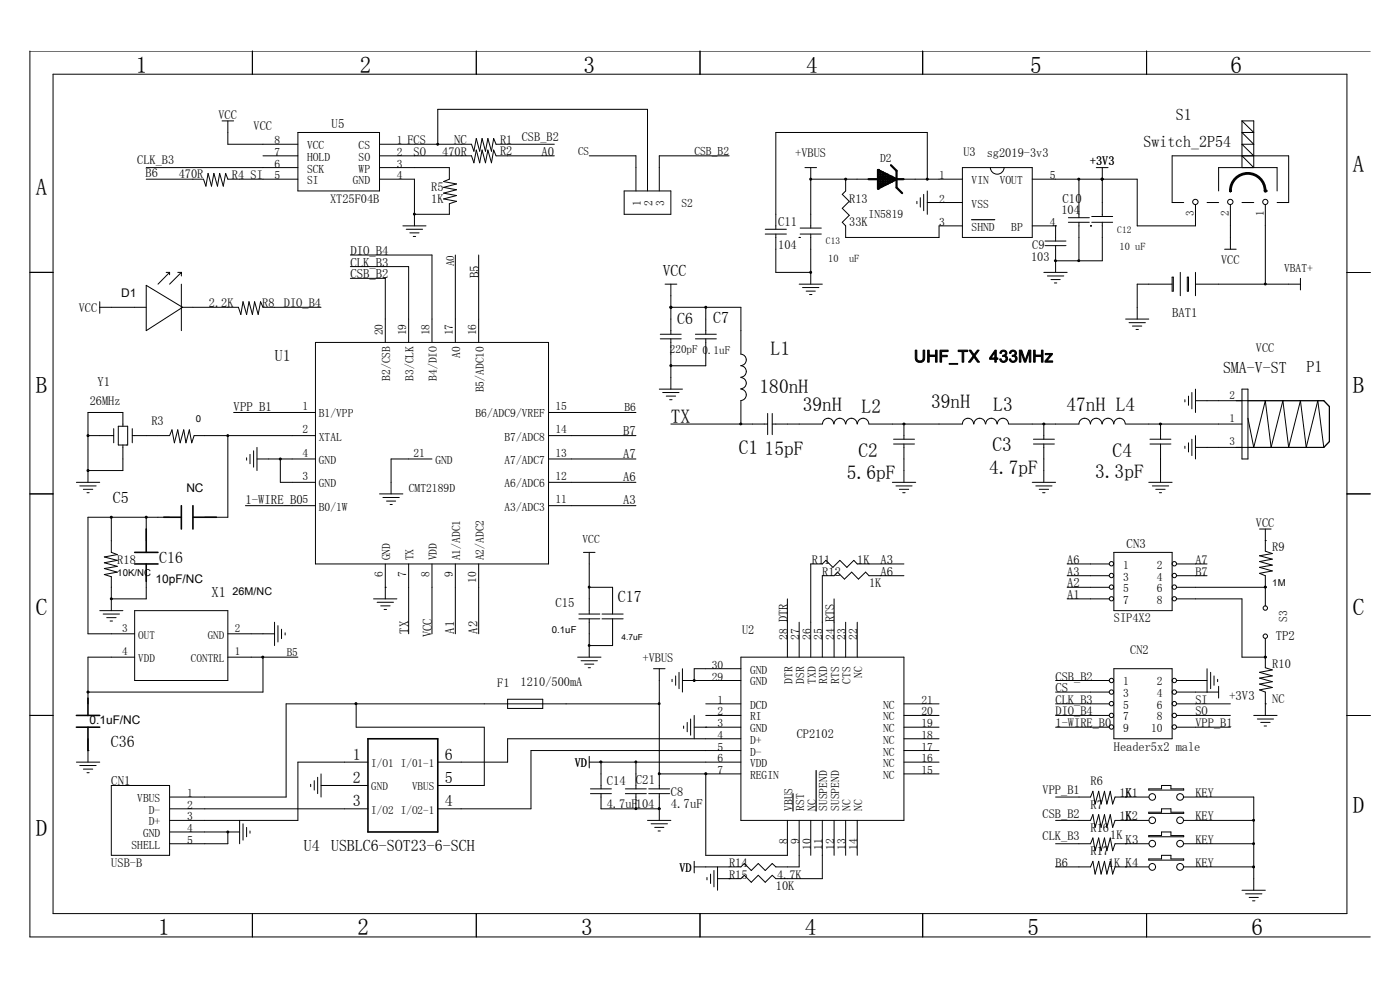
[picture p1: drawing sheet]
<svg xmlns="http://www.w3.org/2000/svg" width="297mm" height="210mm" viewBox="0 0 297 210" stroke-linecap="round" stroke-linejoin="round" font-family="sans-serif">
<g fill="none" stroke="#000" stroke-width=".21">
<path d="M11.3 15.7h274.4v178.1h-274.4zM53.5 10.8v4.9M101 10.8v4.9M148.5 10.8v4.9M195.7 10.8v4.9M243.2 10.8v4.9M290.7 10.8h-284.4v187.9h284.4M31 35.6h32.2M31 38h12.2l.5 1.5 .4-2.7 .8 2.7 .5-2.7 .7 2.7 .5-2.7 .8 2.7 .5-2.7 .4 1.2h14.9M47.1 25.6h2.5M48.3 25.6v5h14.9M55.8 33.1h7.4"/>
<path d="M63.2 28.1h17.3v12.4h-17.3zM80.5 30.6h19.5l.5 1.5 .5-2.7 .8 2.7 .5-2.7 .7 2.7 .5-2.7 .8 2.7 .4-2.7 .5 1.2h12.4M80.5 33.1h19.5l.5 1.4 .5-2.7 .8 2.7 .5-2.7 .7 2.7 .5-2.7 .8 2.7 .4-2.7 .5 1.3h12.4M80.5 35.6h14.8v2.4l-1.2 .5 2.8 .5-2.8 .7 2.8 .6-2.8 .7 2.8 .5-2.8 .7 2.8 .5-1.6 .5v2.3h-7.4M80.5 38h7.4v9.9M92.9 30.6v-7.4h44.5v17.3M125 33.1h9.9v7.4M154.7 33.1h-14.8v7.4M170.8 35.6h2.4M172 38h.1M172 38h12.3M172 35.6v12.8"/>
<path d="M179.4 38h.1M179.4 38v2.5l-.7 .7 1.5 1.5-1.5 1.5 1.5 1.5-1.5 1.5 .7 .7v2.5h19.8v-2.5h5M191.7 38h12.5M196.7 38v-9.9h-32.1v20.5M204.2 35.6h14.8v14.8h-14.8zM210.1 35.5a1.46 1.46 0 0 0 1.5 1.4 1.46 1.46 0 0 0 1.4-1.4M219 38h22.3v9.9h12.3v-4.4M228.9 38v8.2M232.6 35.6h2.5M233.8 38h.1M233.8 35.6v10.3M263.5 25.6l2.5 2.5h-2.5l2.5 2.5h-2.5l2.5 2.5"/>
<path d="M263.5 25.6v10M263.5 25.6h2.5v10l-2.5-2.5M6.3 57.8h5M35.3 57.8h.7M36 57.8v.5M36 57.8l-2.5 2.5M37.7 57.8h.8M38.5 57.8l-2.5 2.5M38.5 57.8v.7M74.3 59h7.4v13.6M74.3 56.5h12.4v16.1M74.3 54.1h17.3v18.5"/>
<path d="M85.5 47.9h4.9M86.2 48.6h3.5M86.9 49.4h2M87.7 50.2h.5M87.9 45.5h.1M96.6 54.1v18.5M101.5 54.1v18.5M132.4 40.5h9.9v5h-9.9zM162.3 48.6h4.5M162.3 49.6h4.5M164.6 49.6v8.2h7.4M169.5 50.4h.1"/>
<path d="M169.7 49.6h4.5M169.7 48.4h4.5M172 57.8h.1M172 49.6v10.7M194.5 42.7v.5M195.2 41.9v2M196 41.2v3.5M196.7 43h7.5M196.7 40.5v5M199.2 43h.1M219 47.9h4.9M221.4 57.8h5"/>
<path d="M221.7 52.1h4.4M221.7 51.1h4.4M222.2 58.5h3.5M223 59.3h1.9M223.9 55.3h.1M223.9 47.9h.1M223.9 47.9v3.2M223.9 52.1v5.7M226.6 47.2h4.5M226.6 46.2h4.5M228.9 47.2v8.1M231.3 47.9h.1"/>
<path d="M231.6 47.2h4.4M231.6 45.9h4.4M233.8 47.2v8.1h-9.9M248.7 58.8h.2v3h-.2zM250.4 57.8v4.9M251.1 43h-2.4v-9.9h24.7v9.9h-2.5M251.9 58.8h.2v3h-.2zM253.6 57.8v4.9M256.1 43h2.4M258.5 40.5v-4.9h12.4v4.9M259.8 52.9h2.4M261 43.5v9.4"/>
<path d="M263.5 43h2.5M268.4 43.5v16.8M275.9 59v2.5M285.7 57.8h5M21.2 65.2h9.8M21.2 64v2.5M31 60.5l7.7 4.7-7.7 4.9zM38.5 65.2h12.1l.5 1.5 .5-2.7 .7 2.7 .5-2.7 .7 2.7 .5-2.7 .8 2.7 .5-2.7 .5 1.2h12.3M38.5 60.3v9.8M66.9 72.6h49.5v47h-49.5zM140.1 71.9h4.4M140.1 70.9h4.4"/>
<path d="M141.1 60.3h2.5M142.3 65.2h.1M142.3 65.2h14.9v9.9M142.3 60.3v10.6M142.3 71.9v10.6M147.5 71.9h4.5M147.5 70.9h4.5M149.7 65.2v5.7M149.7 71.9v5.7h-7.4M157.2 75.1a1.21 1.21 0 0 1 1.1 1.2 1.21 1.21 0 0 1-1.1 1.2M157.2 77.6a1.21 1.21 0 0 1 1.1 1.2 1.21 1.21 0 0 1-1.1 1.2M169.5 60.3h4.9"/>
<path d="M170.3 61h3.4M171 61.8h2M171.7 62.5h.5M223.7 60h.5M238.8 67.7h4.9M239.5 68.4h3.5M240.2 69.2h2M241 69.9h.5M248.7 60.3h-7.4v7.4M253.6 60.3h22.3M18.7 99.8h.1M18.7 92.4h5.4"/>
<path d="M24.1 90.9v3M25.1 90.4h2v4h-2zM26.1 90.4v-2.9h-7.4v14.8M26.1 94.4v5.4h-7.4M28.1 92.4h7.9l.5-1.2 .5 2.7 .7-2.7 .5 2.7 .8-2.7 .4 2.7 .8-2.7 .5 2.7 .5-1.5h25.7M28.1 90.9v3M48.3 92.4v17.3h-4.9M49.6 87.5h17.3M52.3 97.1v.5M53 96.4v2M53.8 95.6v3.5M54.5 97.4h12.4"/>
<path d="M54.5 94.9v4.9M59.5 97.4v4.9h7.4M91.6 97.4h-8.6v7.4M116.4 87.5h18.5M116.4 97.4h18.5M116.4 92.4h18.5M139.9 82.5h4.9M140.6 83.3h3.5M141.3 84h2M142.1 84.8h.5M142.3 90h20.5M157.2 80.1a1.19 1.19 0 0 1 1.1 1.2 1.19 1.19 0 0 1-1.1 1.2"/>
<path d="M157.2 82.5a1.21 1.21 0 0 1 1.1 1.2 1.21 1.21 0 0 1-1.1 1.3M157.2 90h.1M157.2 85v5M162.8 87.7v4.5M163.8 90h10.6M163.8 87.7v4.5M174.5 89.9a1.19 1.19 0 0 1 1.2-1.2 1.19 1.19 0 0 1 1.2 1.2M176.9 89.9a1.21 1.21 0 0 1 1.3-1.2 1.21 1.21 0 0 1 1.2 1.2M179.4 89.9a1.19 1.19 0 0 1 1.2-1.2 1.19 1.19 0 0 1 1.2 1.2M181.9 89.9a1.21 1.21 0 0 1 1.2-1.2 1.21 1.21 0 0 1 1.2 1.2M189.6 93.2h4.4M189.6 94.2h4.4"/>
<path d="M191.8 90h.1M191.8 90v3.2M191.8 94.2v8.1M206.5 89.9a1.19 1.19 0 0 0-1.1-1.2 1.19 1.19 0 0 0-1.2 1.2l-19.8 .1M206.6 89.9a1.21 1.21 0 0 1 1.2-1.2 1.21 1.21 0 0 1 1.2 1.2M209.1 89.9a1.19 1.19 0 0 1 1.2-1.2 1.19 1.19 0 0 1 1.2 1.2M211.6 89.9a1.19 1.19 0 0 1 1.2-1.2 1.19 1.19 0 0 1 1.1 1.2M219.2 93.2h4.5M219.2 94.2h4.5M221.4 90h.1M221.4 90v3.2M221.4 94.2v8.1"/>
<path d="M231.3 89.9a1.21 1.21 0 0 0-1.2-1.2 1.21 1.21 0 0 0-1.2 1.2l-14.9 .1M231.3 89.9a1.21 1.21 0 0 1 1.3-1.2 1.21 1.21 0 0 1 1.2 1.2M233.8 89.9a1.21 1.21 0 0 1 1.2-1.2 1.21 1.21 0 0 1 1.3 1.2 1.23 1.23 0 0 1 1.2-1.2 1.23 1.23 0 0 1 1.2 1.2M238.8 90h24.7M244 93.2h4.4M244 94.2h4.4M246.2 90h.1M246.2 90v3.2M246.2 94.2v8.1M251.4 84.8v.5M251.4 94.6v.5M252.1 84v2"/>
<path d="M252.1 93.9v2M252.8 83.3v3.4M252.8 93.2v3.4M253.6 82.5v5M253.6 92.4v5M253.6 85h27.2l1.2 1.2v7.5l-1.2 1.2M253.6 94.9h27.2M263.5 82.5h1.2v14.9h-1.2zM264.7 88.7l1.3 6.2 2.4-9.9 1.3 9.9 2.5-9.9 1.2 9.9 2.5-9.9 1.2 9.9 2.5-9.9 1.2 9.9M6.3 104.8h5M16.2 102.3h5M16.9 103.1h3.5"/>
<path d="M17.7 103.8h2M18.4 104.5h.5M23.6 109.7v7.5l1.3 .4-2.8 .5 2.8 .8-2.8 .5 2.8 .7-2.8 .5 2.8 .8-2.8 .5 1.5 .4v7.2M31 109.7v5M36 109.7h-17.3v24.7h9.9M52.1 107.3h14.8M80.5 104.8h5M81.2 105.5h3.5M81.7 119.6v7.4M82 106.3h1.9M82.8 107h.4M86.7 119.6v14.8"/>
<path d="M91.6 119.6v14.8M96.6 119.6v14.8M101.5 119.6v14.8M116.4 102.3h18.5M116.4 107.3h18.5M123.8 117.2h2.4M125 117.2v13.1M189.3 102.3h5M190.1 103.1h3.4M190.8 103.8h2M191.5 104.5h.5M191.8 119.6h-9.9l-.8-.7-1.4 1.4-1.5-1.4-1.5 1.4-1.5-1.4-.8 .7h-2.4v19.8"/>
<path d="M219 102.3h4.9M219.7 103.1h3.5M220.5 103.8h2M221.2 104.5h.5M226.4 119.6h8.9M236.3 117.2h12.4v12.3h-12.4zM243.7 102.3h5M244.5 103.1h3.4M245.2 103.8h2M245.9 104.5h.5M249.6 119.6h6.5M267.2 112.2h2.5"/>
<path d="M268.4 114.7h.1M268.4 112.2v4.7l1.5 .5-2.7 .5 2.7 .7-2.7 .5 2.7 .8-2.7 .4 2.7 .8-2.7 .5 1.2 .5v6.4M285.7 104.8h5M21.2 129.5h4.9M21.9 130.3h3.4M22.6 131h2M23.4 131.7h.5M23.6 127h.1M28.6 129.5h19.7v14.8h-19.7zM28.6 139.4h-9.9v9.9M31 122.1v4.9h-7.4M48.3 139.4h14.9"/>
<path d="M48.3 134.4h9.9M55.8 139.4v7.4h-37.1M58.2 132v4.9M59 132.7v3.5M59.7 133.5v2M60.5 134.2v.5M79.2 127h5M80 127.8h3.5M80.8 128.5h2M81.5 129.3h.5M81.7 124.6h.1M122.5 139.4h5"/>
<path d="M122.8 131.3h4.4M122.8 130.3h4.4M125 136.9h.1M125 124.6h5v5.7M125 131.3v8.1M127.7 131.3h4.5M127.7 130.3h4.5M130 131.3v5.6h-5M157.2 139.4h34.6v34.6h-34.6zM167 127v12.4M169.5 132v7.4M176.9 127v12.4"/>
<path d="M179.4 132v7.4M181.9 132v7.4M191.8 122.1h-7.4l-.8-.7-1.5 1.4-1.4-1.4-1.6 1.4-1.4-1.4-.8 .7h-2.5v17.3M226.4 122.1h8.9M226.4 124.6h8.9M226.4 127h8.9M249.6 127h13.9v12.4h4.9M249.6 122.1h6.5M249.6 124.6h18.8M268.4 139.4h.1M268.4 124.6h.1M268.4 135.5v6.1l1.5 .5-2.7 .5 2.7 .8-2.7 .4 2.7 .8-2.7 .5 2.7 .7-2.7 .5 1.2 .5v5"/>
<path d="M6.3 151.8h5M18.7 159.2h.1M18.7 146.8h.1M18.7 156.7v5M75.6 149.3v5h27.1v12.3h-9.8M107.7 148.3h7.4v2h-7.4zM123.3 140.2h3.4M124 140.9h2M124.8 141.6h.5M138.6 141.9h2.5M139.9 149.3h-79.2v19.8h-24.7M139.9 141.9v25.4"/>
<path d="M142.6 144.1v.5M143.3 143.4v2M144.1 142.6v3.5M144.8 144.3h12.4M144.8 141.9v4.9M145 154v.5M145.8 153.2v2M146.5 152.5v3.4M147.3 144.3h.1M147.3 154.3h9.9M147.3 151.8v4.9M149.7 154.3h.1"/>
<path d="M149.7 151.8h7.5M149.7 149.3h7.5M157.2 141.9h-9.9v2.4M157.2 156.7h-49.5v5h-14.8M157.2 159.2h-44.6v12.4h-19.7M191.8 151.8h7.4M191.8 156.7h7.4M191.8 149.3h7.4M191.8 154.3h7.4M191.8 159.2h7.4M223.9 151.8h11.4M223.9 144.3h11.4"/>
<path d="M223.9 146.8h11.4M223.9 149.3h11.4M223.9 154.3h11.4M236.3 141.9h12.4v14.8h-12.4zM249.6 151.8h11.4M249.6 144.3h6.5M249.6 146.8h8.9M249.6 149.3h11.4M249.6 154.3h11.4M253.6 144.3h.1M256.1 141.9v4.9M256.8 142.6v3.5"/>
<path d="M257.5 143.4v2M258.3 144.1v.5M258.5 145.6v2.5M266 151.8h4.9M266.7 152.5h3.5M267.5 153.2h1.9M268.2 154h.5M268.4 149.3h.1M285.7 151.8h5M16.2 161.7h5M16.9 162.4h3.5M17.7 163.1h2"/>
<path d="M18.4 163.9h.5M23.6 166.6h12.4v14.8h-12.4zM36 171.6h42.1M36 176.5h14.8M48.3 176.5h.1M48.3 176.5v2.5h-12.3M50.8 174v5M51.6 174.7v3.5M52.3 175.5v2M53 176.3v.4M65.9 166.4v.5M66.7 165.6v2"/>
<path d="M67.4 164.9v3.5M68.1 166.6h10M68.1 164.2v4.9M78.1 161.7h-14.9v12.3h-27.2M125 161.7h32.2M125 160.4v2.5M125.3 167.3h4.4M125.3 168.4h4.4M127.5 161.7h.1M127.5 168.4v3.2h12.4M127.5 161.7v5.6M132.7 167.3h4.4"/>
<path d="M132.7 168.4h4.4M134.9 171.6h.1M134.9 161.7v5.6M134.9 168.4v3.2M137.4 174h4.9M137.6 167.3h4.5M137.6 168.4h4.5M138.1 174.7h3.5M138.9 175.5h1.9M139.6 176.3h.5M139.9 171.6h.1M139.9 164.2h.1"/>
<path d="M139.9 164.2h17.3M139.9 168.4v5.6M149.7 164.2h.1M149.7 164.2v17.2h17.3v-7.4M169.5 174v9.9h-4.9l-.8-.7-1.5 1.5-1.4-1.5-1.5 1.5-1.5-1.5-.7 .7h-9.9M172 174v7.4M174.4 174v12.4h-9.8l-.8-.7-1.5 1.4-1.4-1.4-1.5 1.4-1.5-1.4-.7 .7h-5M176.9 174v7.4M179.4 174v7.4M181.9 174v7.4M191.8 161.7h7.4M191.8 164.2h7.4"/>
<path d="M223.9 169.1h7.4l.6-1.3 .4 2.8 .8-2.8 .5 2.8 .7-2.8 .5 2.8 .7-2.8 .5 2.8 .6-1.5h7.1M223.9 174h7.4l.6-1.2 .4 2.7 .8-2.7 .5 2.7 .7-2.7 .5 2.7 .7-2.7 .5 2.7 .6-1.5h7.1M223.9 179h7.4l.6-1.3 .4 2.8 .8-2.8 .5 2.8 .7-2.8 .5 2.8 .7-2.8 .5 2.8 .6-1.5h7.1M238.8 174h.1M238.8 179h.1M238.8 169.1h.1M243.7 167.3h2.7v-.7h2v.7h2.7v.3h-7.4zM243.7 172.3h2.7v-.7h2v.7h2.7v.2h-7.4zM243.7 177.2h2.7v-.7h2v.7h2.7v.3h-7.4zM251.1 169.1h14.9v19.7M251.1 174h14.9M251.1 179h14.9"/>
<path d="M53.5 193.8v4.9M101 193.8v4.9M147.3 182.7v2.5M148.5 193.8v4.9M150 186.1v.5M150.7 185.4v2M151.5 184.7v3.4M152.2 183.9v4.9M154.7 186.4h.1M195.7 193.8v4.9M223.9 183.9h7.4l.6-1.2 .4 2.7 .8-2.7 .5 2.7 .7-2.7 .5 2.7 .7-2.7 .5 2.7 .6-1.5h7.1M238.8 183.9h.1"/>
<path d="M243.2 193.8v4.9M243.7 182.2h2.7v-.8h2v.8h2.7v.2h-7.4zM251.1 183.9h14.9M263.5 188.8h4.9M264.2 189.6h3.5M265 190.4h1.9M265.7 191.1h.5"/>
<circle cx="253.6" cy="42.8" r=".56"/>
<circle cx="261" cy="42.8" r=".56"/>
<circle cx="268.4" cy="42.8" r=".55"/>
<circle cx="235.8" cy="119.6" r=".47"/>
<circle cx="249.1" cy="119.6" r=".47"/>
<circle cx="235.8" cy="122.1" r=".47"/>
<circle cx="235.8" cy="124.5" r=".47"/>
<circle cx="235.8" cy="127" r=".46"/>
<circle cx="249.1" cy="124.5" r=".47"/>
<circle cx="249.1" cy="122.1" r=".47"/>
<circle cx="249.1" cy="127" r=".46"/>
<circle cx="268.4" cy="135" r=".47"/>
<circle cx="268.4" cy="129" r=".47"/>
<circle cx="235.8" cy="146.8" r=".47"/>
<circle cx="235.8" cy="154.2" r=".47"/>
<circle cx="235.8" cy="149.3" r=".47"/>
<circle cx="235.8" cy="144.3" r=".47"/>
<circle cx="235.8" cy="151.8" r=".47"/>
<circle cx="249.1" cy="154.2" r=".47"/>
<circle cx="249.1" cy="146.8" r=".47"/>
<circle cx="249.1" cy="149.3" r=".47"/>
<circle cx="249.1" cy="144.3" r=".47"/>
<circle cx="249.1" cy="151.8" r=".47"/>
<circle cx="244.4" cy="179" r=".7"/>
<circle cx="244.4" cy="169.1" r=".7"/>
<circle cx="244.4" cy="174" r=".7"/>
<circle cx="250.4" cy="179" r=".71"/>
<circle cx="250.4" cy="169.1" r=".71"/>
<circle cx="250.4" cy="174" r=".71"/>
<circle cx="244.4" cy="183.9" r=".71"/>
<circle cx="250.4" cy="183.9" r=".72"/>
</g>
<path d="M206.1 46.6h4.9M168.2 168.4v3.6M173.1 163.4v8.6" fill="none" stroke="#000" stroke-width=".25"/>
<g fill="none" stroke="#000" stroke-width=".34">
<path d="M28.6 119.6h4.9M28.6 117.2h4.9M31 112.2v5M31 119.6v3.7M34.7 109.7h3.8M38.5 107.3v4.9M40.9 109.7h5M40.9 107.3v4.9M16.2 151.8h5M16.2 154.3h5M18.7 148.1v3.7M18.7 154.3v4.9"/>
<path d="M78.1 156.7h14.8v19.8h-14.8z"/>
</g>
<path d="M261 40.5a3.7 3.7 0 0 1 3.7-3.7 3.7 3.7 0 0 1 3.7 3.7" fill="none" stroke="#000" stroke-width=".59"/>
<g fill="#000">
<circle cx="186.3" cy="40" r=".23"/>
<circle cx="186.3" cy="36.1" r=".23"/>
<circle cx="268.4" cy="40.5" r=".3"/>
</g>
<g fill="none" stroke="#000" stroke-width=".47">
<path d="M184.3 38h7.4M186.3 36.1l3.9 1.9-3.9 2zM186.3 39.5h.9M186.3 39h1.9M186.3 38.5h2.9M186.3 37.5h3M186.3 37h2M186.3 36.5h.9M186.3 36.1v3.9M186.8 36.3v3.4M187.3 36.6v2.8M187.8 36.8v2.4"/>
<path d="M188.3 37.1v1.9M188.8 37.3v1.4M189 35l1.2 1.2v3.6l1.2 1.2M189.3 37.6v.9M189.8 37.8v.4"/>
</g>
<g fill="#000" stroke="#000" stroke-width=".21">
<circle cx="92.8" cy="30.6" r=".2"/>
<circle cx="172" cy="38" r=".2"/>
<circle cx="179.4" cy="38" r=".21"/>
<circle cx="196.7" cy="38" r=".21"/>
<circle cx="228.8" cy="38" r=".21"/>
<circle cx="233.8" cy="38" r=".21"/>
<circle cx="87.9" cy="45.4" r=".2"/>
<circle cx="172" cy="57.8" r=".2"/>
<circle cx="223.9" cy="55.3" r=".2"/>
<circle cx="228.9" cy="55.3" r=".2"/>
<circle cx="142.3" cy="65.2" r=".21"/>
<circle cx="142.3" cy="77.5" r=".21"/>
<circle cx="149.7" cy="65.2" r=".21"/>
<circle cx="268.4" cy="60.3" r=".2"/>
<circle cx="18.7" cy="99.8" r=".21"/>
<circle cx="18.7" cy="92.4" r=".21"/>
<circle cx="48.3" cy="92.4" r=".2"/>
<circle cx="59.5" cy="97.4" r=".21"/>
<circle cx="157.1" cy="89.9" r=".2"/>
<circle cx="191.8" cy="89.9" r=".2"/>
<circle cx="221.4" cy="89.9" r=".2"/>
<circle cx="246.2" cy="89.9" r=".2"/>
<circle cx="23.6" cy="109.7" r=".21"/>
<circle cx="31" cy="109.7" r=".21"/>
<circle cx="23.6" cy="127" r=".2"/>
<circle cx="55.7" cy="139.4" r=".21"/>
<circle cx="125" cy="124.5" r=".2"/>
<circle cx="125" cy="136.9" r=".19"/>
<circle cx="268.4" cy="139.4" r=".21"/>
<circle cx="268.4" cy="124.5" r=".21"/>
<circle cx="18.7" cy="146.8" r=".21"/>
<circle cx="75.5" cy="149.3" r=".21"/>
<circle cx="139.8" cy="149.2" r=".2"/>
<circle cx="147.3" cy="144.3" r=".21"/>
<circle cx="48.3" cy="176.5" r=".2"/>
<circle cx="127.5" cy="161.6" r=".21"/>
<circle cx="134.9" cy="171.5" r=".2"/>
<circle cx="134.9" cy="161.6" r=".2"/>
<circle cx="139.8" cy="171.5" r=".2"/>
<circle cx="139.8" cy="164.1" r=".2"/>
<circle cx="149.7" cy="164.1" r=".21"/>
<circle cx="265.9" cy="179" r=".2"/>
<circle cx="265.9" cy="174" r=".2"/>
<circle cx="265.9" cy="183.9" r=".21"/>
</g>
<g font-size="4.9">
<text x="28.8" y="15.4">1</text>
<text x="76.3" y="15.4">2</text>
<text x="123.8" y="15.4">3</text>
<text x="171" y="15.4">4</text>
<text x="218.5" y="15.4">5</text>
<text x="261" y="15.4">6</text>
<text x="7.6" y="41.4">A</text>
<text x="287" y="36.4">A</text>
<text x="7.6" y="83.4">B</text>
<text x="287" y="83.4">B</text>
<text x="7.6" y="130.4">C</text>
<text x="287" y="130.4">C</text>
<text x="287" y="172.4">D</text>
<text x="7.6" y="177.4">D</text>
<text x="33.5" y="198.4">1</text>
<text x="75.8" y="198.4">2</text>
<text x="123.3" y="198.4">3</text>
<text x="170.8" y="198.4">4</text>
<text x="218" y="198.4">5</text>
<text x="265.5" y="198.4">6</text>
</g>
<g font-size="4.1">
<text x="163.5" y="75.3">L1</text>
<text x="161.1" y="83.3">180nH</text>
<text x="142.3" y="89.7">TX</text>
<text x="170.3" y="87.2">39nH</text>
<text x="182.8" y="87.5">L2</text>
<text x="197.5" y="86.5">39nH</text>
<text x="210.7" y="87.3">L3</text>
<text x="226.2" y="87.2">47nH L4</text>
<text x="210.6" y="95.7">C3</text>
<text x="156.7" y="96.4">C1</text>
<text x="162.2" y="96.4">15pF</text>
<text x="179.7" y="101.6">5.6pF</text>
<text x="182.1" y="96.9">C2</text>
<text x="209.8" y="100.6">4.7pF</text>
<text x="232.3" y="101.3">3.3pF</text>
<text x="236" y="96.9">C4</text>
</g>
<text font-size="3.6" x="193.9" y="76.8">UHF_TX 433MHz</text>
<g font-size="3.4">
<text x="249.4" y="25.4">S1</text>
<text x="242.6" y="31.3">Switch_2P54</text>
<text x="140.6" y="58.5">VCC</text>
<text x="143.6" y="68.7">C6</text>
<text x="151.3" y="68.4">C7</text>
<text x="58.3" y="76.6">U1</text>
<text x="259.5" y="79">SMA-V-ST</text>
<text x="277.1" y="78.8">P1</text>
<text x="24" y="106.8">C5</text>
<text x="33.8" y="119.3">C16</text>
<text x="131.1" y="127.8">C17</text>
<text x="23.5" y="158.4">C36</text>
<text x="74.8" y="161.2">1</text>
<text x="94.4" y="161.2">6</text>
<text x="74.8" y="166.1">2</text>
<text x="94.4" y="166.1">5</text>
<text x="74.8" y="171.1">3</text>
<text x="94.4" y="171.1">4</text>
<text x="64.5" y="180.5">U4 USBLC6-SOT23-6-SCH</text>
</g>
<text font-size="3" x="44.9" y="126.7">X1</text>
<g font-size="2.7">
<text x="70.4" y="27.1">U5</text>
<text x="96.3" y="30.6">NC</text>
<text x="114.9" y="33.1">A0</text>
<text x="165.1" y="47.9">C11</text>
<text x="225.4" y="43">C10</text>
<text x="74.3" y="59">CSB_B2</text>
<text x="74.3" y="56.5">CLK_B3</text>
<text x="74.3" y="54.1">DIO_B4</text>
<text x="101.5" y="59" transform="rotate(-90 101.5 59)">B5</text>
<text x="248.7" y="67.2">BAT1</text>
<text x="20.7" y="81.9">Y1</text>
<text x="49.6" y="87.2">VPP_B1</text>
<text x="132.2" y="92.2">B7</text>
<text x="132.2" y="97.1">A7</text>
<text x="52.1" y="107">1-WIRE_B05</text>
<text x="132.2" y="102.1">A6</text>
<text x="132.2" y="107">A3</text>
<text x="186.8" y="119.6">A3</text>
<text x="239" y="116.2">CN3</text>
<text x="186.8" y="122.1">A6</text>
<text x="226.4" y="124.6">A2</text>
<text x="117.8" y="128.8">C15</text>
<text x="226.4" y="127">A1</text>
<text x="86.7" y="134.4" transform="rotate(-90 86.7 134.4)">TX</text>
<text x="91.6" y="135.2" transform="rotate(-90 91.6 135.2)">VCC</text>
<text x="96.3" y="134.4" transform="rotate(-90 96.3 134.4)">A1</text>
<text x="101.3" y="134.4" transform="rotate(-90 101.3 134.4)">A2</text>
<text x="270.7" y="135.7">TP2</text>
<text x="223.9" y="146.8">CS</text>
<text x="260.8" y="148.5">+3V3</text>
<text x="23.6" y="166.6">CN1</text>
<text x="128.7" y="166.6">C14</text>
<text x="134.9" y="166.4">C21</text>
<text x="142.3" y="171.3">4.7uF</text>
<text x="238.8" y="179">K3</text>
</g>
<g font-size="2.6">
<text x="46.3" y="25.1">VCC</text>
<text x="53.8" y="27.6">VCC</text>
<text x="110.7" y="29.8">CSB_B2</text>
<text x="29.1" y="34.8">CLK_B3</text>
<text x="87.7" y="33.1">SO</text>
<text x="93.8" y="33.1">470R</text>
<text x="106.1" y="30.6">R1</text>
<text x="106.1" y="32.8">R2</text>
<text x="168.7" y="33.3">+VBUS</text>
<text x="204.4" y="33.1">U3</text>
<text x="209.3" y="33.3">sg2019-3v3</text>
<text x="231.2" y="35">+3V3</text>
<text x="30.9" y="37.5">B6</text>
<text x="37.9" y="37.8">470R</text>
<text x="49.2" y="38">R4 SI</text>
<text x="91.5" y="40.5">R5</text>
<text x="70" y="43">XT25F04B</text>
<text x="91.5" y="43">1K</text>
<text x="180.2" y="43">R13</text>
<text x="180.2" y="47.9">33K</text>
<text x="225.2" y="45.5">104</text>
<text x="165.1" y="52.9">104</text>
<text x="219" y="52.9">C9</text>
<text x="218.7" y="55.3">103</text>
<text x="259" y="56">VCC</text>
<text x="44.3" y="65.2">2.2K</text>
<text x="55.6" y="65.2">R8</text>
<text x="60.2" y="65.2">DIO_B4</text>
<text x="16.7" y="66.3">VCC</text>
<text x="266.4" y="74.6">VCC</text>
<text x="19" y="86">26MHz</text>
<text x="32.1" y="90.2">R3</text>
<text x="266.4" y="111.7">VCC</text>
<text x="24.9" y="119.6">R18</text>
<text x="172.2" y="119.6">R11</text>
<text x="181.9" y="119.6">1K</text>
<text x="226.4" y="119.6">A6</text>
<text x="253.6" y="119.6">A7</text>
<text x="269.9" y="116.9">R9</text>
<text x="174.4" y="122.1">R12</text>
<text x="184.4" y="124.6">1K</text>
<text x="226.4" y="122.1">A3</text>
<text x="253.6" y="122.1">B7</text>
<text x="236.3" y="132">SIP4X2</text>
<text x="157.4" y="134.4">U2</text>
<text x="136.3" y="140.4">+VBUS</text>
<text x="239.8" y="138.7">CN2</text>
<text x="269.9" y="141.6">R10</text>
<text x="105.5" y="145.8">F1</text>
<text x="110.4" y="145.6">1210/500mA</text>
<text x="223.9" y="144.3">CSB_B2</text>
<text x="223.9" y="149.3">CLK_B3</text>
<text x="253.6" y="149.3">SI</text>
<text x="269.9" y="149">NC</text>
<text x="223.9" y="151.8">DIO_B4</text>
<text x="223.9" y="154.3">1-WIRE_B0</text>
<text x="253.6" y="154.3">VPP_B1</text>
<text x="253.6" y="151.8">SO</text>
<text x="169" y="156.5">CP2102</text>
<text x="236.3" y="159.2">Header5x2 male</text>
<text x="121.9" y="162.8">VD</text>
<text x="231.3" y="166.6">R6</text>
<text x="128.7" y="171.3">4.7uF</text>
<text x="134.9" y="171.3">104</text>
<text x="142.3" y="168.9">C8</text>
<text x="221.2" y="168.4">VPP_B1</text>
<text x="221.2" y="173.6">CSB_B2</text>
<text x="231.3" y="171.6">R7</text>
<text x="237.5" y="169.1">1K</text>
<text x="238.8" y="169.1">K1</text>
<text x="253.6" y="169.1">KEY</text>
<text x="221.2" y="178.2">CLK_B3</text>
<text x="231.3" y="176.5">R16</text>
<text x="235.5" y="178">1K</text>
<text x="237.5" y="174">1K</text>
<text x="238.8" y="174">K2</text>
<text x="253.6" y="174">KEY</text>
<text x="253.6" y="179">KEY</text>
<text x="23.6" y="183.9">USB-B</text>
<text x="144.1" y="185">VD</text>
<text x="154.7" y="183.9">R14</text>
<text x="223.9" y="183.9">B6</text>
<text x="231.3" y="181.4">R17</text>
<text x="235.1" y="183.9">1K K4</text>
<text x="253.6" y="183.9">KEY</text>
<text x="154.7" y="186.4">R15</text>
<text x="164.6" y="188.8">10K</text>
<text x="164.8" y="186.4">4.7K</text>
</g>
<g font-size="2.5">
<text x="58.2" y="35.6">6</text>
<text x="58.2" y="33.1">7</text>
<text x="58.2" y="30.6">8</text>
<text x="65.1" y="34.1">HOLD</text>
<text x="65.1" y="31.7">VCC</text>
<text x="76.1" y="31.7">CS</text>
<text x="76.1" y="34.1">SO</text>
<text x="84.2" y="30.6">1 FCS</text>
<text x="84.2" y="33.1">2</text>
<text x="84.2" y="35.6">3</text>
<text x="147.3" y="32.8">CSB_B2</text>
<text x="186.7" y="34.3">D2</text>
<text x="58.2" y="38">5</text>
<text x="65.1" y="39.1">SI</text>
<text x="65.1" y="36.6">SCK</text>
<text x="74.8" y="39.1">GND</text>
<text x="76.1" y="36.6">WP</text>
<text x="84.2" y="38">4</text>
<text x="199.2" y="38">1</text>
<text x="206.1" y="39.1">VIN</text>
<text x="212.1" y="39.1">VOUT</text>
<text x="222.7" y="38">5</text>
<text x="136" y="43.7" transform="rotate(-90 136 43.7)">1</text>
<text x="138.4" y="43.7" transform="rotate(-90 138.4 43.7)">2</text>
<text x="140.9" y="43.7" transform="rotate(-90 140.9 43.7)">3</text>
<text x="144.6" y="43.9">S2</text>
<text x="184.3" y="46.3">IN5819</text>
<text x="199.2" y="43">2</text>
<text x="199.2" y="47.9">3</text>
<text x="206.1" y="44">VSS</text>
<text x="222.7" y="47.9">4</text>
<text x="206.1" y="49">SHND</text>
<text x="214.5" y="49">BP</text>
<text x="272.4" y="57.8">VBAT+</text>
<text x="25.7" y="63.1">D1</text>
<text x="81.2" y="71.2" transform="rotate(-90 81.2 71.2)">20</text>
<text x="86.2" y="71.2" transform="rotate(-90 86.2 71.2)">19</text>
<text x="91.1" y="71.2" transform="rotate(-90 91.1 71.2)">18</text>
<text x="96.1" y="71.2" transform="rotate(-90 96.1 71.2)">17</text>
<text x="101" y="71.2" transform="rotate(-90 101 71.2)">16</text>
<text x="97.7" y="75.9" transform="rotate(-90 97.7 75.9)">A0</text>
<text x="82.8" y="80.8" transform="rotate(-90 82.8 80.8)">B2/CSB</text>
<text x="87.7" y="80.8" transform="rotate(-90 87.7 80.8)">B3/CLK</text>
<text x="92.7" y="80.8" transform="rotate(-90 92.7 80.8)">B4/DIO</text>
<text x="102.6" y="83.2" transform="rotate(-90 102.6 83.2)">B5/ADC10</text>
<text x="64.2" y="87">1</text>
<text x="67.6" y="88.6">B1/VPP</text>
<text x="100.9" y="88.6">B6/ADC9/VREF</text>
<text x="117.8" y="87">15</text>
<text x="132.5" y="87.2">B6</text>
<text x="64.2" y="91.9">2</text>
<text x="67.6" y="93.5">XTAL</text>
<text x="107" y="93.5">B7/ADC8</text>
<text x="117.8" y="91.9">14</text>
<text x="64.2" y="101.8">3</text>
<text x="64.2" y="96.9">4</text>
<text x="67.6" y="98.4">GND</text>
<text x="87.7" y="96.9">21</text>
<text x="92.4" y="98.4">GND</text>
<text x="107" y="98.4">A7/ADC7</text>
<text x="117.8" y="101.8">12</text>
<text x="117.8" y="96.9">13</text>
<text x="39.5" y="104.4">NC</text>
<text x="67.6" y="103.4">GND</text>
<text x="86.7" y="104.4">CMT2189D</text>
<text x="107" y="103.4">A6/ADC6</text>
<text x="117.8" y="106.8">11</text>
<text x="67.6" y="108.3">B0/1W</text>
<text x="107" y="108.3">A3/ADC3</text>
<text x="82.8" y="118.9" transform="rotate(-90 82.8 118.9)">GND</text>
<text x="87.7" y="118.9" transform="rotate(-90 87.7 118.9)">TX</text>
<text x="92.7" y="118.9" transform="rotate(-90 92.7 118.9)">VDD</text>
<text x="97.7" y="118.9" transform="rotate(-90 97.7 118.9)">A1/ADC1</text>
<text x="102.6" y="118.9" transform="rotate(-90 102.6 118.9)">A2/ADC2</text>
<text x="123.6" y="115.2">VCC</text>
<text x="33" y="123.6">10pF/NC</text>
<text x="81.2" y="122.3" transform="rotate(-90 81.2 122.3)">6</text>
<text x="86.2" y="122.3" transform="rotate(-90 86.2 122.3)">7</text>
<text x="91.1" y="122.3" transform="rotate(-90 91.1 122.3)">8</text>
<text x="96.1" y="122.3" transform="rotate(-90 96.1 122.3)">9</text>
<text x="101" y="123.6" transform="rotate(-90 101 123.6)">10</text>
<text x="238.3" y="120.7">1</text>
<text x="238.3" y="123.2">3</text>
<text x="238.3" y="125.6">5</text>
<text x="245.4" y="120.7">2</text>
<text x="245.4" y="123.2">4</text>
<text x="245.4" y="125.6">6</text>
<text x="238.3" y="128.1">7</text>
<text x="245.4" y="128.1">8</text>
<text x="273" y="132" transform="rotate(-90 273 132)">S3</text>
<text x="167" y="135.7" transform="rotate(-90 167 135.7)">28 DTR</text>
<text x="169.5" y="135.7" transform="rotate(-90 169.5 135.7)">27</text>
<text x="172" y="135.7" transform="rotate(-90 172 135.7)">26</text>
<text x="174.4" y="135.7" transform="rotate(-90 174.4 135.7)">25</text>
<text x="176.9" y="135.7" transform="rotate(-90 176.9 135.7)">24 RTS</text>
<text x="179.4" y="135.7" transform="rotate(-90 179.4 135.7)">23</text>
<text x="181.9" y="135.7" transform="rotate(-90 181.9 135.7)">22</text>
<text x="151" y="141.9">30</text>
<text x="159.1" y="142.9">GND</text>
<text x="182.9" y="143.8" transform="rotate(-90 182.9 143.8)">NC</text>
<text x="151" y="144.3">29</text>
<text x="152.2" y="149.3">1</text>
<text x="159.1" y="145.4">GND</text>
<text x="168.1" y="145.1" transform="rotate(-90 168.1 145.1)">DTR</text>
<text x="170.6" y="145.1" transform="rotate(-90 170.6 145.1)">DSR</text>
<text x="173.1" y="145.1" transform="rotate(-90 173.1 145.1)">TXD</text>
<text x="175.5" y="145.1" transform="rotate(-90 175.5 145.1)">RXD</text>
<text x="178" y="145.1" transform="rotate(-90 178 145.1)">RTS</text>
<text x="180.5" y="145.1" transform="rotate(-90 180.5 145.1)">CTS</text>
<text x="195.5" y="149.3">21</text>
<text x="238.3" y="145.4">1</text>
<text x="238.3" y="147.9">3</text>
<text x="245.4" y="145.4">2</text>
<text x="245.4" y="147.9">4</text>
<text x="19" y="153.6">0.1uF/NC</text>
<text x="152.2" y="151.8">2</text>
<text x="152.2" y="154.3">3</text>
<text x="159.1" y="150.4">DCD</text>
<text x="159.1" y="152.8">RI</text>
<text x="159.1" y="155.3">GND</text>
<text x="187.4" y="155.3">NC</text>
<text x="187.4" y="152.8">NC</text>
<text x="187.4" y="150.4">NC</text>
<text x="195.5" y="154.3">19</text>
<text x="195.5" y="151.8">20</text>
<text x="238.3" y="150.4">5</text>
<text x="238.3" y="152.8">7</text>
<text x="238.3" y="155.3">9</text>
<text x="244.2" y="155.3">10</text>
<text x="245.4" y="150.4">6</text>
<text x="245.4" y="152.8">8</text>
<text x="152.2" y="156.7">4</text>
<text x="152.2" y="159.2">5</text>
<text x="152.2" y="161.7">6</text>
<text x="159.1" y="157.8">D+</text>
<text x="159.1" y="160.3">D-</text>
<text x="187.4" y="160.3">NC</text>
<text x="187.4" y="157.8">NC</text>
<text x="195.5" y="161.7">16</text>
<text x="195.5" y="159.2">17</text>
<text x="195.5" y="156.7">18</text>
<text x="152.2" y="164.2">7</text>
<text x="159.1" y="162.7">VDD</text>
<text x="159.1" y="165.2">REGIN</text>
<text x="187.4" y="165.2">NC</text>
<text x="187.4" y="162.7">NC</text>
<text x="195.5" y="164.2">15</text>
<text x="29.1" y="170.1">VBUS</text>
<text x="31.6" y="172.6">D-</text>
<text x="39.7" y="169.1">1</text>
<text x="39.7" y="171.6">2</text>
<text x="168.1" y="172" transform="rotate(-90 168.1 172)">VBUS</text>
<text x="170.6" y="172" transform="rotate(-90 170.6 172)">RST</text>
<text x="173.1" y="172" transform="rotate(-90 173.1 172)">NC</text>
<text x="175.5" y="172" transform="rotate(-90 175.5 172)">SUSPEND</text>
<text x="178" y="172" transform="rotate(-90 178 172)">SUSPEND</text>
<text x="180.5" y="172" transform="rotate(-90 180.5 172)">NC</text>
<text x="182.9" y="172" transform="rotate(-90 182.9 172)">NC</text>
<text x="30.3" y="177.5">GND</text>
<text x="31.6" y="175.1">D+</text>
<text x="39.7" y="174">3</text>
<text x="39.7" y="176.5">4</text>
<text x="39.7" y="179">5</text>
<text x="167" y="179" transform="rotate(-90 167 179)">8</text>
<text x="169.5" y="179" transform="rotate(-90 169.5 179)">9</text>
<text x="27.9" y="180">SHELL</text>
<text x="172" y="180.2" transform="rotate(-90 172 180.2)">10</text>
<text x="174.4" y="180.2" transform="rotate(-90 174.4 180.2)">11</text>
<text x="176.9" y="180.2" transform="rotate(-90 176.9 180.2)">12</text>
<text x="179.4" y="180.2" transform="rotate(-90 179.4 180.2)">13</text>
<text x="181.9" y="180.2" transform="rotate(-90 181.9 180.2)">14</text>
</g>
<g font-size="2.4">
<text x="122.6" y="32.8">CS</text>
<text x="253.3" y="45.9" transform="rotate(-90 253.3 45.9)">3</text>
<text x="260.7" y="45.9" transform="rotate(-90 260.7 45.9)">2</text>
<text x="268.1" y="45.9" transform="rotate(-90 268.1 45.9)">1</text>
<text x="96.3" y="56.5" transform="rotate(-90 96.3 56.5)">A0</text>
<text x="142.1" y="74.8">220pF 0.1uF</text>
<text x="260.9" y="84.5">2</text>
<text x="260.9" y="89.5">1</text>
<text x="260.9" y="94.4">3</text>
<text x="25.9" y="134">3</text>
<text x="29.3" y="135.5">OUT</text>
<text x="44.1" y="135.5">GND</text>
<text x="49.8" y="134">2</text>
<text x="25.9" y="138.9">4</text>
<text x="29.3" y="140.4">VDD</text>
<text x="40.5" y="140.4">CONTRL</text>
<text x="49.8" y="138.9">1</text>
<text x="60.8" y="139.1">B5</text>
<text x="78.8" y="162.7">I/O1 I/01-1</text>
<text x="78.8" y="167.6">GND</text>
<text x="87.4" y="167.6">VBUS</text>
<text x="78.8" y="172.6">I/O2 I/O2-1</text>
</g>
<text font-size="2.3" x="49.4" y="126.3">26M/NC</text>
<g font-size="2.2">
<text x="237.5" y="53.1">10 uF</text>
<text x="175.7" y="55.6">10</text>
<text x="180.1" y="55.6">uF</text>
</g>
<g font-size="2">
<text x="175.2" y="51.9">C13</text>
<text x="237" y="49.4">C12</text>
<text x="41.5" y="89.4">0</text>
<text x="24.9" y="122.1">10K/NC</text>
<text x="269.9" y="124.3">1M</text>
<text x="117.1" y="134.2">0.1uF</text>
</g>
<text font-size="1.8" x="131.9" y="135.7">4.7uF</text>
</svg>
